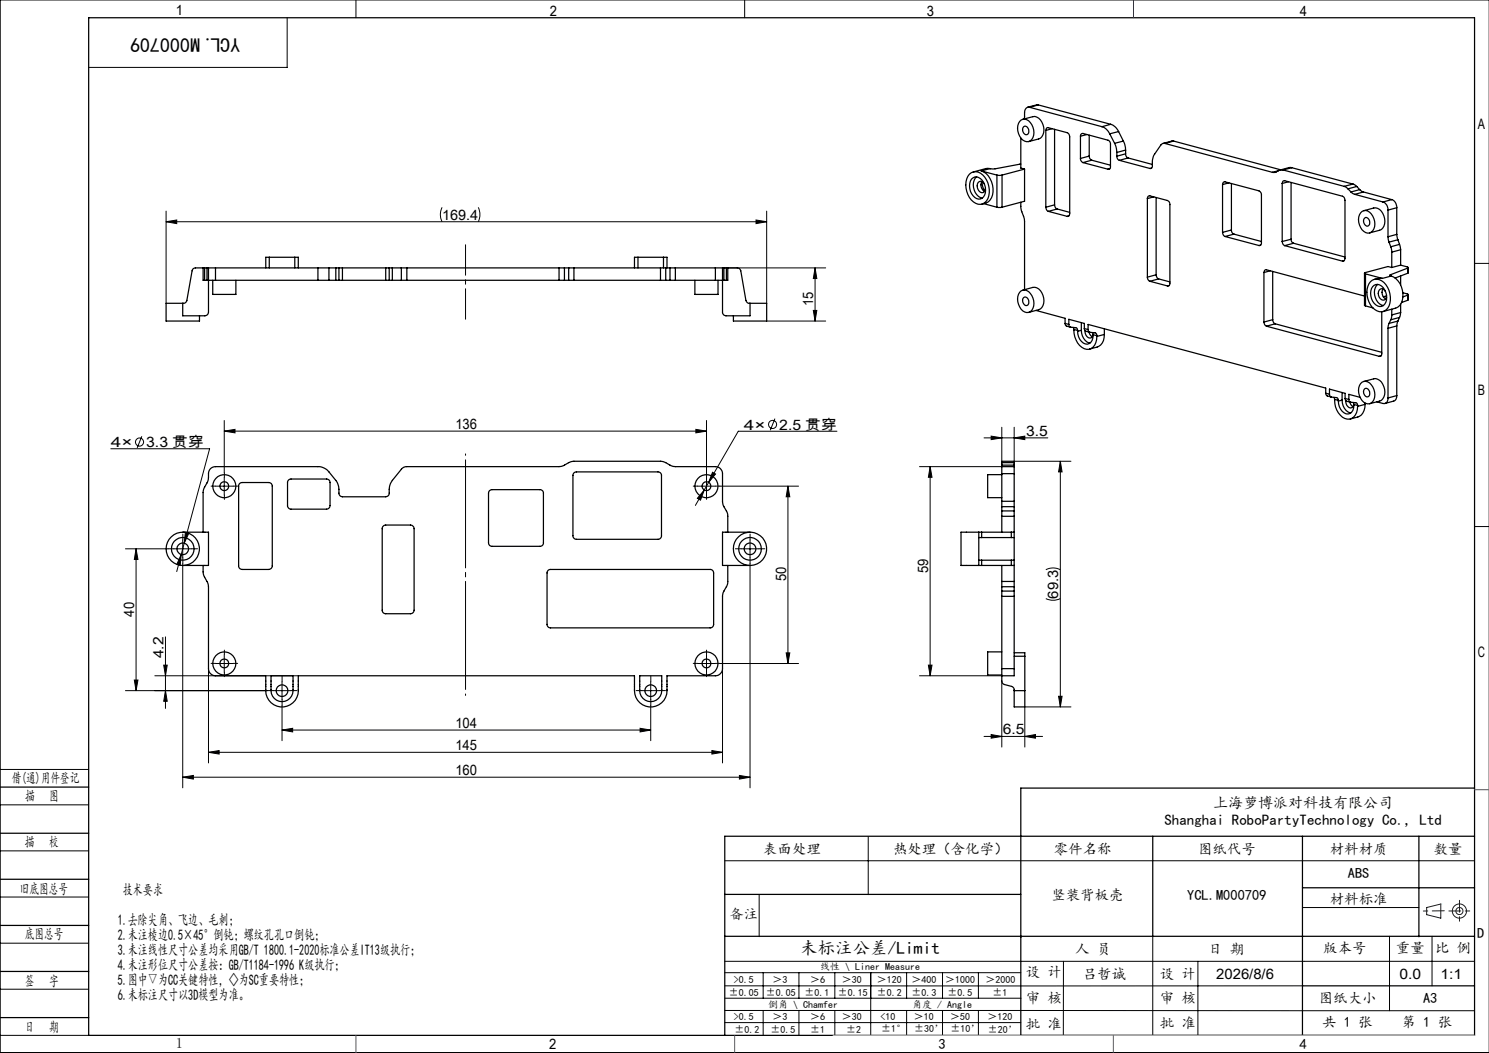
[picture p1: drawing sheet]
<svg xmlns="http://www.w3.org/2000/svg" width="420mm" height="297mm" viewBox="0 0 420 297" stroke-linecap="round" stroke-linejoin="round" font-family="sans-serif">
<g fill="none" stroke="#000" stroke-width=".28">
<path d="M100.4 0v5M210 0v5M420 0h-419.9v297h419.9M81 5v14h-56M46.8 59.5v26M124.7 58.5l-.5 1.9 .2 1.3 .3 .8M134.9 58.5l.5 1.5v1l-.5 1.5M216.3 59.5v26M46.8 62.5l3-.4v1zM46.8 62.5h169.5M204.2 75.6h28.7M213.3 62.1l3 .4-3 .6z"/>
<path d="M229.9 75.6v15M229.9 75.6l.5 3h-1zM415.9 74.3h4.1M216.3 90.6h16.6M229.4 87.6h1l-.5 3zM63.3 118.6v14.8M199.3 118.6v14.8M218.6 118.1l-1.3 3.3M31.3 126.6h27.8l-8 29.8M40 123l-1.3 3.3M60.8 137.1h5M63.3 121.6l3-.5v1z"/>
<path d="M63.3 121.6h136M63.3 134.6v5M196.3 121.1l3 .5-3 .5zM196.8 137.1h5M198.6 138.2l-1 2.9-.9-.6zM198.6 138.2l-2.5 4.4M199.3 134.6v5M199.9 136.1l-1.3 2.1M201 133.2l.8 .5-1.9 2.4zM203 137.1h22.2M222.2 137.1v50M222.3 137.1l.5 3h-1z"/>
<path d="M236.1 121.6h-27.9l-8.3 14.5M259.4 131.6h23.2M262.4 131.6v59M262.4 131.6l.5 3h-1zM277.6 123.5h18M279.6 123l3 .5-3 .5zM282.6 120.5v10.7M286.1 130.1h16M286.1 123.5l3-.5v1zM286.1 120.5v10.7M299.1 130.1v69.3M299.1 130.1l.5 3h-1z"/>
<path d="M35.4 154.8h12M38.4 154.8v40M38.4 154.8l.5 3h-1zM49 154.8h5M51.1 156.4l-.3 3-.9-.2zM51.1 156.4l-1.3 4.8M51.5 152.3v5M51.5 159v63.2M52.3 150.2l.9 .3-1.2 2.7zM209.1 154.8h5M211.6 152.3v5M211.6 159v63.2"/>
<path d="M415.9 148.5h4.1M46.7 179.6v20.2M295 168.8l1.5 .5h1l1.6-.5M295 160.7l1.9-.5 1.3 .1 .9 .4M35.4 194.8h40M37.9 191.8h1l-.5 3zM43.7 190.6h40.4M46.2 187.6h1l-.5 3zM46.7 194.8l.5 3h-1zM58.8 188.6v26.6M60.8 187.1h5M63.3 184.6v5"/>
<path d="M77 194.8h5.1M79.6 199v9.9M79.6 192.3v5M181 194.8h5.1M183.6 199v9.9M183.6 192.3v5M196.8 187.1h5M199.3 184.6v5M203 187.1h22.2M203.8 188.6v26.6M221.8 184.1h1l-.5 3zM259.4 190.6h23.2"/>
<path d="M261.9 187.6h1l-.5 3zM282.6 192.1v18.6M298.6 196.4h1l-.5 3zM302.1 199.4h-13v11.3M0 217h25M51.5 219.2l3-.5v1zM51.5 219.2h160.1M58.8 212.2l3-.5v1zM58.8 212.2h145M79.6 205.9l2.9-.5v1zM79.6 205.9h104M180.6 205.4l3 .5-3 .5z"/>
<path d="M200.8 211.7l3 .5-3 .5zM208.6 218.7l3 .5-3 .5zM277.6 207.7h16.5M279.6 207.2l3 .5-3 .5zM289.1 207.7l3-.5v1zM0 227h25M0 240h25M244.9 236v16.3M0 253h25M204.4 242.8h211.5M214.1 252.4v11.8M367.4 256h32.8"/>
<path d="M0 266h25M0 279h25M204.4 271.1h211.5M204.4 278.1h163M204.4 274.4h83.5M215.3 274.4v7.1M225.4 274.4v7.1M235.5 274.4v7.1M245.6 274.4v17.6M255.7 274.4v7.1M265.9 274.4v7.1M276 274.4v7.1"/>
<path d="M300 271.1l-.1 21M325.2 264.1v27.9M337.9 271.1v20.9M391.9 264.1v21M403.9 264.1v14M0 292h25M204.4 285l211.5 .1M204.4 288.4h83.5M204.5 281.5h83.5M215.3 285v7M225.4 285v7M235.5 285v7"/>
<path d="M255.7 285v7M265.9 285v7M276 285v7M287.9 292h128"/>
<circle cx="217.9" cy="119.7" r="1.15"/>
<circle cx="39.4" cy="124.7" r="1.15"/>
</g>
<g fill="none" stroke="#191924" stroke-width=".28">
<path d="M402.4 256l4-1v4l-4-1z"/>
<circle cx="411.7" cy="257" r="1"/>
<circle cx="411.7" cy="257" r="2"/>
</g>
<path d="M131.3 90v-21" fill="none" stroke="#000" stroke-width=".28" stroke-dasharray="30.5 1.3 1.3 1.3" stroke-dashoffset="21.9"/>
<path d="M131.3 128v68.1" fill="none" stroke="#000" stroke-width=".28" stroke-dasharray="30.5 1.3 1.3 1.3" stroke-dashoffset="-1.7"/>
<g fill="none" stroke="#000" stroke-width=".28" stroke-dasharray="30.5 1.3 1.3 1.3">
<path d="M60.8 137.1h-1.3M63.3 134.6v-1.2M63.3 139.6v1.3M65.8 137.1h1.2M196.8 137.1h-1.3M199.3 134.6v-1.2M199.3 139.6v1.3M201.8 137.1h1.2M49.1 154.8h-1.7M51.6 152.3v-1.7M51.6 157.3v1.6M54.1 154.8h1.6"/>
<path d="M209.1 154.8h-1.7M211.6 152.3v-1.7M211.6 157.3v1.6M214.1 154.8h1.6M60.8 187.1h-1.3M63.3 184.6v-1.2M63.3 189.6v1.3M65.8 187.1h1.2M77.1 194.8h-1.7M79.6 192.3v-1.7M79.6 197.3v1.6M82.1 194.8h1.6"/>
<path d="M181.1 194.8h-1.7M183.6 192.3v-1.7M183.6 197.3v1.6M186.1 194.8h1.6M196.8 187.1h-1.3M199.3 184.6v-1.2M199.3 189.6v1.3M201.8 187.1h1.2"/>
</g>
<g fill="none" stroke="#000" stroke-width=".35">
<path d="M25 5h390.9v287h-390.9zM287.6 34.3a1.84 1.84 0 0 1 3 .3 3.7 3.7 0 0 1 0 5.1 2.19 2.19 0 0 1-3-1.3 3.9 3.9 0 0 1 0-4.1zM287.9 38.9v8.5l1.1 .3M288.5 33.7l2.8-.8a2.57 2.57 0 0 1 2.9 2.2 3.1 3.1 0 0 1-1.2 4.1l-2.8 .7M288.7 35.8l.3-.2a1.33 1.33 0 0 1 1.2 1 1.33 1.33 0 0 1-.5 1.4 1.36 1.36 0 0 1-1-2.2zM290.4 30.3a1.26 1.26 0 0 0-1.4 1.5l-.1 1.7M290.4 30.3l20.4 5.4M292.9 29.6l-3 .6M292.9 29.6l-2.5 .7M292.9 29.6l20.4 5.5M295 36.8a.64 .64 0 0 1 .7-.8l5.3 1.4 .7 .8v22.1a.64 .64 0 0 1-.7 .7M295 36.8v21.7"/>
<path d="M296.8 36.3l-1.8 .5M297.5 36.5v21.3M304.8 38.4a.68 .68 0 0 1 .7-.8l7 1.9a1.11 1.11 0 0 1 .7 1.2v6.3a.61 .61 0 0 1-.7 .7M304.8 38.4v6.3M306.6 38l-1.8 .4M307.2 38.1v5.9M310.8 35.7a3.6 3.6 0 0 1 2.2 2M313 37.7l1.4 2.7M313.3 35.1a3.7 3.7 0 0 1 2.2 2M313.3 35.1l-2.5 .6M315.5 37.1l-2.5 .6M315.5 37.1l1.4 2.7"/>
<path d="M316.9 39.8l.4 .9 .2 1.6M316.9 39.8l-2.5 .6M331 39.8l-3 .7M331 39.8l-2.4 .7M331 39.8l30.3 8.1M273.4 49.1a2.77 2.77 0 0 1 4.4 .9 6 6 0 0 1 .5 6.7 2.61 2.61 0 0 1-4.3-.3 6 6 0 0 1-.6-7.3zM274 50.5a1.84 1.84 0 0 1 3 .3 3.8 3.8 0 0 1 0 5.1 2.19 2.19 0 0 1-3-1.3 4 4 0 0 1 0-4.1zM275.5 49.9a3.7 3.7 0 0 0 1.6 6M276.8 48.2a5.7 5.7 0 0 1 2.5 8.2 3.4 3.4 0 0 1-2.3 1.2M276.8 48.2l4.4 1.2M277 51.2a2.07 2.07 0 0 0 .7 2.8M277 51.3l.2 1.3 .5 1.3"/>
<path d="M277.4 57.4l3.8 1.1M277.6 51.9a1.04 1.04 0 0 0-1.2-.7 1.04 1.04 0 0 0-.8 1.2 1.6 1.6 0 0 0 1.8 1.9l.3-.3 .3-.9M279.3 47.6h-1.2l-3.6 .9M279.3 47.6l-2.5 .6M281.2 49.4h1.4M281.2 58.5h1.4M281.2 49.4v9.1M282.6 49.4v9.1M287.9 57l.1 2.2 1 3.1v19.4M287.9 46.3l-7.2 1.3h-1.4M289 47.7v9.1l-6.4 1.7M289 47.7l-6.4 1.7"/>
<path d="M295 58.5l.2 .7 .5 .4M295.7 59.6l5.3 1.4M297.5 57.8a1.19 1.19 0 0 0 .7 1.1M297.5 57.8l-2.5 .7M298.2 58.9l-2.5 .7M298.2 58.9l3.5 1M304.8 44.7l.2 .7 .5 .5M305.5 45.9l7 1.8M307.2 44l.2 .8 .5 .4M307.2 44l-2.4 .7M307.9 45.2l-2.4 .7M307.9 45.2l5.3 1.4"/>
<path d="M313 47.6l-.5 .1M314.4 40.4l.4 1 .2 1.6M315 44.1a1.11 1.11 0 0 0 .7 1.1M315 43v1.1M315.7 45.2l8.6 2.3M317.5 43.4l.1 .6 .6 .6M317.5 42.3l-2.5 .7M317.5 43.4l-2.5 .7M317.5 42.3v1.1M318.2 44.6l-2.5 .6M318.2 44.6l6.8 1.8M323.6 56a.64 .64 0 0 1 .7-.8l5 1.3a1.11 1.11 0 0 1 .7 1.2v22.2a.61 .61 0 0 1-.7 .7"/>
<path d="M323.6 56v22.2M324.8 47.4l-.5 .1M325.4 55.5l-1.8 .5M326.1 55.7v21.8M328.6 40.5h-.7l-.5 .4-2 3-.3 1.1-.1 1.7a.64 .64 0 0 1-.7 .8M328.6 40.5l30.3 8.1M344.8 52.1a.64 .64 0 0 1 .7-.8l9.6 2.5 .6 .6 .1 14.1a.64 .64 0 0 1-.7 .7M344.8 52.1v13.4M346.6 51.6l-1.8 .5M347.3 51.7v13.2M360.7 48.1l-1.8 .5M361.7 51.7a.64 .64 0 0 1 .7-.7l16.3 4.3a1.14 1.14 0 0 1 .7 1.2v16.4a.68 .68 0 0 1-.7 .8"/>
<path d="M361.7 51.7v16.4M361.9 47.9l-1.1 .1-1.2 .6h-.7M361.9 47.9l17.2 4.7M363.5 51.3l-1.8 .4M364.2 51.5v16M364.4 47.3h-.8l-2.5 .6M364.4 47.3l-2.5 .6M364.4 47.3l17.2 4.6M379.1 52.6l1.1 .7M380.2 53.3l.9 .8M381.1 54.1l1 .7M381.6 51.9l1.1 .7"/>
<path d="M381.6 51.9l-2.5 .7M382.1 54.8l8 2.2M382.7 52.6l-2.5 .7M382.7 52.6l.8 .9M383.5 53.5l1.1 .6M383.5 53.5l-2.4 .6M384.6 54.1l-2.5 .7M384.6 54.1l8 2.2M384.7 59.4l2.8-.7a3.3 3.3 0 0 1 3.1 3.7 2.54 2.54 0 0 1-1.5 2.5l-2.8 .8M390.1 57a2.24 2.24 0 0 1 1.4 2.3M391.5 59.3v7.5M392.6 56.3a2.24 2.24 0 0 1 1.4 2.3"/>
<path d="M392.6 56.3l-2.5 .7M394 58.6l-2.5 .7M394 58.6v7.5M57.3 75.6h.4M57.3 75.6v3.5h.4M57.3 75.6h-2.2a.91 .91 0 0 0-.9 .8l-1.5 8.3a1 1 0 0 1-1.2 .8M57.7 75.6h.7M57.7 79.1h.7M57.7 75.6v3.5M58.4 79.1h2.4M58.4 75.6h.4M58.4 75.6v3.5"/>
<path d="M58.8 75.6h2M58.8 75.6v12.4a1.09 1.09 0 0 1-1 1.1h-6.3v-3.6M60 79.1v3.9h6.5v-3.9M60.8 75.6h28.9M60.8 79.1h28.9M60.8 75.6v3.5M76 72.6h-1v3M76 72.6h7.1M76 72.6v3M83.1 72.6h1v3M83.1 72.6v3M89.7 75.6h3.1"/>
<path d="M89.7 79.1h3.1M89.7 75.6v3.5M92.8 75.6h1.9M92.8 79.1h1.9M92.8 75.6v3.5M94.7 75.6h.9M94.7 79.1h.9M94.7 75.6v3.5M95.6 75.6h1M95.6 79.1h1M95.6 75.6v3.5M96.6 75.6h12.2"/>
<path d="M96.6 79.1h12.2M96.6 75.6v3.5M108.8 75.6h1M108.8 79.1h1M108.8 75.6v3.5M109.8 75.6h.9M109.8 79.1h.9M109.8 75.6v3.5M110.7 75.6h2.5M110.7 79.1h2.5M110.7 75.6v3.5M113.2 75.6h1.6"/>
<path d="M113.2 79.1h1.6M113.2 75.6v3.5M114.8 75.6h42.9M114.8 79.1h42.9M114.8 75.6v3.5M157.7 75.6h1.5M157.7 79.1h1.5M157.7 75.6v3.5M159.2 75.6h1.2M159.2 79.1h1.2M159.2 75.6v3.5M160.4 75.6h1.5"/>
<path d="M160.4 79.1h1.5M160.4 75.6v3.5M161.9 75.6v3.5M161.9 75.6h24.4M161.9 79.1h24.4M180 72.6h-1v3M180 72.6h7.1M180 72.6v3M186.3 75.6h1.5M186.3 79.1h1.5M186.3 75.6v3.5M187.1 72.6h1v3"/>
<path d="M187.1 72.6v3M187.8 75.6h1.2M187.8 79.1h1.2M187.8 75.6v3.5M189 75.6h1.5M189 79.1h1.5M189 75.6v3.5M190.5 75.6h11.3M190.5 79.1h11.3M190.5 75.6v3.5M196 79.1v3.9h6.5v-3.9M201.8 75.6h2"/>
<path d="M201.8 79.1h2.4M201.8 75.6v3.5M203.8 75.6h.4M203.8 75.6v12.4a1.02 1.02 0 0 0 1 1.1h6.8v-3.6M204.2 75.6h.7M204.2 79.1h.7M204.2 75.6v3.5M204.9 75.6h.4M204.9 75.6v3.5M205.3 75.6v3.5h-.4M205.3 75.6h2.7a.97 .97 0 0 1 1 .8l1.4 8.3a1 1 0 0 0 1.2 .8M301.5 60.9l-.5 .1"/>
<path d="M323.6 78.2l.3 .7 .4 .4M324.3 79.3l5 1.3M326.1 77.5l.2 .7 .5 .5M326.1 77.5l-2.5 .7M326.8 78.7l-2.5 .6M326.8 78.7l3.2 .8M344.8 65.5l.3 .8 .4 .4M345.5 66.7l9.6 2.5M347.3 64.9a1.11 1.11 0 0 0 .8 1.1M347.3 64.9l-2.5 .6M348.1 66l-2.6 .7M348.1 66l7.7 2.1"/>
<path d="M355.6 69.1l-.5 .1M356.5 76.9a.64 .64 0 0 1 .7-.8l27.7 7.4M356.5 76.9v13.9M358.3 76.4l-1.8 .5M359 76.5v13.7M361.7 68.1l.2 .8 .5 .4M362.4 69.3l16.3 4.4M364.2 67.5a1.1 1.1 0 0 0 .7 1.1M364.2 67.5l-2.5 .6M364.9 68.6l-2.5 .7M364.9 68.6l14.5 3.9M379.1 73.5l-.4 .2"/>
<path d="M383.8 60a1.81 1.81 0 0 1 3 .3 3.7 3.7 0 0 1 0 5.2 2.13 2.13 0 0 1-3-1.3 3.8 3.8 0 0 1 0-4.2zM384.9 77v9.2l.3 .1M384.9 61.6l.3-.3a1.36 1.36 0 0 1 1.1 1 1.36 1.36 0 0 1-.5 1.5 1.38 1.38 0 0 1-.9-2.2zM385.2 77.3v9M385.2 77.3l4.7 1.2M386.6 79.4a3.1 3.1 0 0 1 4.8 1.7 5.3 5.3 0 0 1-.5 6.4 3.3 3.3 0 0 1-4.7-2.3 5.6 5.6 0 0 1 .4-5.8zM389.9 78.5h-.6l-1.6 .3M391.5 66.8l.3 1.5M391.8 68.3l.5 1.3M392.2 77.5l-.2 .2 .4 .2M392.2 77.5v.3M392.3 69.6l.3 1.5"/>
<path d="M392.4 77.9a5.8 5.8 0 0 1 2.5 8.2l-1.1 .8-3.7 1M392.4 77.9l-2.5 .6M392.6 75.5l-1.1-.3-6.5 1.7-.1 .2 .3 .2M392.6 71.1v4.4M394 66.1l.3 1.5M394 66.1l-2.5 .7M394.3 67.6l-2.5 .7M394.3 67.6l.5 1.3M394.8 68.9l.3 1.5M394.8 68.9l-2.5 .7M395.1 74.8l2 .5 .1 .2-.1 .1M395.1 74.8l-2.5 .7"/>
<path d="M395.1 70.4v4.4M395.1 77.8v2.6M395.1 70.4l-2.5 .7M397.1 75.6l-4.9 1.9M397.1 75.6v1.5M397.1 77.1l-3.6 1.3M397.2 75.5v1.4l-.1 .2M51.5 85.5h-4.7v5.1h9.5v-1.5M211.6 85.5h4.7v5.1h-9.4v-1.5M287.6 82.4a1.79 1.79 0 0 1 3 .4 3.7 3.7 0 0 1 0 5.1 2.18 2.18 0 0 1-3-1.3 3.8 3.8 0 0 1 0-4.2zM288.5 81.8l2.9-.7a3.3 3.3 0 0 1 3.1 3.7 2.53 2.53 0 0 1-1.5 2.5l-2.8 .8M288.7 84a1.05 1.05 0 0 1 1.2 .1 1.05 1.05 0 0 1 .3 1.1v.5l-.5 .5a1.38 1.38 0 0 1-1-2.2z"/>
<path d="M292.2 87.6l8.2 2.2v1.4M300.4 91.2l.2 .7 1.3 .4M300.4 91.2l1.1 .3M301.5 91.5l.3 .7 1.9 .4 .3 .6M301.5 91.5v-1.4l4.4 1.1v1.5M302.7 92.4l.2 .5M302.9 92.9a5.6 5.6 0 0 0 3.6 5.6 2.75 2.75 0 0 0 2.8-2.7l.1-.9M302.9 92.9l1.1 .3M304 93.4a3.4 3.4 0 0 0 2.7 3.7 2.35 2.35 0 0 0 1.6-2.7M304 93.2v.2M305 93.2a3.6 3.6 0 0 0 2.4 3.6M305 91v2.2"/>
<path d="M305 93.2l-1 .2M305.9 92.7l.2 .6 1.3 .4M305.9 92.7l1 .3M306 93.3v.1a1.59 1.59 0 0 0 1.8 1.9l.5-.9M306.9 93l.2 .5 .2 .2 1.8 .2 .3 .8M306.9 93v-1.5l67 18v1.4M307.2 93.7l.2 .6 .7 .7M308.2 93.8l.1 .6M308.3 94.4l1.1 .3M309.4 94.7v.2M311.5 94.3a3.3 3.3 0 0 1-2 3.6l-2.2 .6M311.5 92.7v1.6"/>
<path d="M311.5 94.3l-2.1 .6M329.8 80.5l-.5 .1M356.5 90.8l.2 .8 .5 .4M357.2 92l31.8 8.5M359 90.2l.2 .7 .5 .4M359 90.2l-2.5 .6M359.7 91.3l-2.5 .7M359.7 91.3l30 8.1M385.2 86.3l2.1 .6M387.2 80.9a1.99 1.99 0 0 1 3.4 .8 3.2 3.2 0 0 1-.9 4.7 3.4 3.4 0 0 1-3-4.4zM388.6 80.2a3.7 3.7 0 0 0 1.6 6M389.7 87.9v11.8a.64 .64 0 0 1-.7 .8"/>
<path d="M390.1 81.5a2.07 2.07 0 0 0 .7 2.8M390.8 82.2a1.04 1.04 0 0 0-1.3-.7 1.04 1.04 0 0 0-.7 1.3 1.59 1.59 0 0 0 1.7 1.8l.3-.3 .3-.9M391.1 83.5l-.9 .2M391.5 92.6v19.7M391.8 91.2l-.3 1.4M392.3 90.2l-.5 1M392.6 88.8l-.3 1.4M392.6 87.2v1.6M394 91.9v19.7M394 91.9l-2.5 .7M394.3 90.6l-.3 1.3M394.3 90.6l-2.5 .6"/>
<path d="M394.8 89.5l-2.5 .7M394.8 89.5l-.5 1.1M395.1 88.2l-.3 1.3M395.1 85.8v2.4M395.1 88.2l-2.5 .6M395.7 82.6l1.5 .4-.1 .3M397.1 83.3l-1.4 .4M397.1 83.3v1.4M397.1 84.7l-1.8 .6M397.2 83.1v1.5l-.1 .1M373.9 110.9l.4 .7 1.2 .4M373.9 110.9l1.1 .3"/>
<path d="M375 111.2l.3 .7 1.8 .2 .4 .8M375 111.2v-1.5l4.4 1.2v1.5M376.3 112.1l.1 .5M376.4 112.6a5.7 5.7 0 0 0 2.9 5.4 2.59 2.59 0 0 0 3.6-2.5v-.9M376.4 112.6l1.1 .3M377.5 113.1a3.4 3.4 0 0 0 2.8 3.7 2.3 2.3 0 0 0 1.6-2.7M377.5 112.9v.2M378.6 112.9a3.6 3.6 0 0 0 2.4 3.6M378.6 110.7v2.2M378.6 112.9l-1.1 .2M379.4 112.4l.2 .6 1.3 .4M379.4 112.4l1.1 .3"/>
<path d="M379.6 113v.1a1.55 1.55 0 0 0 1.7 1.9l.6-.9M380.5 112.7l.2 .6 1.9 .4 .3 .7M380.7 113.4l.5 1 .4 .3M381.7 113.5l.2 .6M381.9 114.1l1 .3M382.9 114.4v.2M383.6 112.1l-3.1-.9v1.5M383.8 108.2a1.84 1.84 0 0 1 3 .3 3.7 3.7 0 0 1 0 5.2 2.19 2.19 0 0 1-3-1.3 3.9 3.9 0 0 1 0-4.2zM384.7 107.6l2.8-.7a2.57 2.57 0 0 1 2.8 2.2 3.1 3.1 0 0 1-1.2 4l-2.8 .8M384.9 109.7l.3-.2a1.33 1.33 0 0 1 1.1 1 1.33 1.33 0 0 1-.5 1.4 1.38 1.38 0 0 1-.9-2.2zM385.1 114a3.8 3.8 0 0 1-4.2 4.2M385.1 113.7v.3"/>
<path d="M385.1 114l-2.2 .6M389.5 100.4l-.5 .1M391.5 112.3a1.24 1.24 0 0 1-1.4 1.5l-1.7-.5M394 111.6l-.2 1-.4 .4-2.8 .8M394 111.6l-2.5 .7M67.6 136.4l.7-.3h7.5a.97 .97 0 0 1 1 1v22.5a1.02 1.02 0 0 1-1 1h-7.5a1.02 1.02 0 0 1-1-1v-22.7zM81.4 135.4l.5-.3h10.2a.96 .96 0 0 1 1 1v6.5a1.02 1.02 0 0 1-1 1h-10a1.02 1.02 0 0 1-1-1v-6.7zM138.1 138.4l.5-.3h13.7a.96 .96 0 0 1 1 1v14a.96 .96 0 0 1-1 1h-13.5a.96 .96 0 0 1-1-1v-14zM161.9 133.4l.7-.3h23a.96 .96 0 0 1 1 1v17a1.02 1.02 0 0 1-1 1h-23a1.02 1.02 0 0 1-1-1v-17.2zM282.6 131.6v2M282.6 133.9h-4v6.5h4M282.6 131.2v.4"/>
<path d="M282.6 130.5v-.4h3.5v.4M282.6 131.6h3.5M282.6 130.5v.7M282.6 133.6v7.8M282.6 133.6h3.5M282.6 131.2h3.5M282.6 130.5h3.5M286.1 131.6v2M286.1 131.2v.4M286.1 130.5v.7M286.1 133.6v7.8M51.5 150.1h7.3v9.4h-7.3"/>
<path d="M57.3 159.5l.1 2.6 1.1 2.1 .3 1.3v23.1a1.99 1.99 0 0 0 2 2h14.2v3.1a4.7 4.7 0 0 0 4.6 5.7 4.7 4.7 0 0 0 4.5-5.8v-3h94.9v3.1a4.7 4.7 0 0 0 4.6 5.7 4.7 4.7 0 0 0 4.5-5.8v-3h13.7a2.05 2.05 0 0 0 2-2v-20.6l.2-.9 1.2-2.5 .1-5.1M57.3 150.1v-11.4l.3-1.1 1-1.9 .2-.8a2.63 2.63 0 0 1 1.2-3.1l29.7-.2a3.9 3.9 0 0 1 3.1 1.5l2.3 3 .4 1.2 .1 1.8a1.02 1.02 0 0 0 1 1h12.2a1.02 1.02 0 0 0 1-1l.1-1.8 .2-.9 3.1-4a1.79 1.79 0 0 1 1.6-.8h42.9l1.2-.2 1.5-.9 1.3-.4h24.8l3.6 1.5h11.7a1.99 1.99 0 0 1 2 2v8l.2 1 1 1.7 .3 .9v4.9M108 148.6l.8-.5h7a1.09 1.09 0 0 1 1 1v23a1.02 1.02 0 0 1-1 1h-7a.96 .96 0 0 1-1-1zM211.6 150.1h-7.8v9.4h7.8M276.1 150.1h-5v9.4h5M276.1 150.1v9.4M276.1 158h.8M276.1 159.5h.8M276.1 150.1h.8M276.1 151.6h.8M276.9 150.1h8.4M276.9 159.5h8.4"/>
<path d="M276.9 150.1v1.5M276.9 158v1.5M276.9 158h8.4M276.9 151.6h8.4M282.6 144.1v1.5M282.6 141.4v1.5M282.6 142.9v1.2M282.6 145.6v4.5M282.6 159.5v4.5M282.6 144.1h3.5M282.6 145.6h3.5M282.6 142.9h3.5"/>
<path d="M282.6 141.4h3.5M285.3 150.1h.8M285.3 151.6h.8M285.3 158h.8M285.3 159.5h.8M285.3 150.1v1.5M285.3 158v1.5M286.1 144.1v1.5M286.1 141.4v1.5M286.1 142.9v1.2M286.1 145.6v18.4M154.7 160.8l45.6-.2a.96 .96 0 0 1 1 1v14.5a.96 .96 0 0 1-1 1h-45a.96 .96 0 0 1-1-1v-14.7z"/>
<path d="M282.6 164v1.5M282.6 166.7v1.5M282.6 164h3.5M282.6 165.5v1.2M282.6 168.2v20.4M282.6 165.5h3.5M282.6 166.7h3.5M282.6 168.2h3.5M286.1 164v1.5M286.1 166.7v1.5M286.1 165.5v1.2M286.1 168.2v20.4"/>
<path d="M76.4 190.6h6.3v3.2a3.2 3.2 0 0 1-3.2 4.1 3.2 3.2 0 0 1-3.1-4.2zM180.4 190.6h6.3v3.2a3.2 3.2 0 0 1-3.2 4.1 3.2 3.2 0 0 1-3.1-4.2zM282.6 188.6v2M282.6 183.9h-4v6.5h4M282.6 190.6v1.5a1.01 1.01 0 0 0 .7 1l2.2 .6a1.01 1.01 0 0 1 .6 1.1M282.6 188.6h3.5M286.1 188.6v2h-3.5M286.1 194.8v4.6h3v-4.6M286.1 184.1h3v1M286.1 194.8h3M286.1 185.1h3M289.1 185.1v9.7"/>
<path d="M0 222h25M0 235h25M325.2 235.9v28.2M367.4 235.9v56.1M400.2 235.9v28.3M415.9 235.9h-211.5v56.1M415.9 222.3h-128v69.7M0 248h25M204.4 252.3h83.5M367.4 250.4h48.5M0 261h25M0 274h25"/>
<path d="M204.4 264.1h211.5M367.4 278.1h48.5M0 287h25"/>
<circle cx="63.3" cy="137.1" r="3.3"/>
<circle cx="63.3" cy="137.1" r="1.26"/>
<circle cx="199.3" cy="137.1" r="3.3"/>
<circle cx="199.3" cy="137.1" r="1.26"/>
<circle cx="51.6" cy="154.8" r="4.7"/>
<circle cx="51.6" cy="154.8" r="3.2"/>
<circle cx="51.6" cy="154.8" r="1.65"/>
<circle cx="211.5" cy="154.8" r="3.2"/>
<circle cx="211.6" cy="154.8" r="1.65"/>
<circle cx="211.6" cy="154.8" r="4.7"/>
<circle cx="63.3" cy="187.1" r="3.3"/>
<circle cx="63.3" cy="187.1" r="1.26"/>
<circle cx="79.5" cy="194.8" r="1.65"/>
<circle cx="183.5" cy="194.8" r="1.65"/>
<circle cx="199.3" cy="187.1" r="3.3"/>
<circle cx="199.3" cy="187.1" r="1.26"/>
</g>
<path d="M407.4 256.9l-5.9 .1M408.7 256.9h6M411.7 253.9v6" fill="none" stroke="#191924" stroke-width=".28" stroke-dasharray="6.3 1.3 1.3 1.3" stroke-dashoffset="3"/>
<path d="M235 292h180.9" fill="none" stroke="#c0c0c0" stroke-width=".28"/>
<path d="M319.7 0v5M415.9 222.7h4.1M100.4 292v5M207.2 292v5M314 292v5" fill="none" stroke="#00f" stroke-width=".28"/>
<path d="M406.4 255h.1" fill="none" stroke="#0ff" stroke-width=".28"/>
<g fill="#000">
<path d="M229.9 75.6l.5 3h-1zM229.4 87.6h1l-.5 3zM262.4 131.6l.5 3h-1zM261.9 187.6h1l-.5 3zM299.1 130.1l.5 3h-1zM298.6 196.4h1l-.5 3z"/>
<path d="M46.7 194.8l.5 3h-1zM46.2 187.6h1l-.5 3zM37.9 191.8h1l-.5 3zM38.4 154.8l.5 3h-1zM221.8 184.1h1l-.5 3zM222.3 137.1l.5 3h-1z"/>
<path d="M79.6 205.9l2.9-.5v1zM180.6 205.4l3 .5-3 .5zM63.3 121.6l3-.5v1zM196.3 121.1l3 .5-3 .5zM51.1 156.4l-1.2 2.8 .9 .2zM52.3 150.2l-.3 3 1.2-2.7zM198.6 138.2l-1.9 2.3 .9 .6zM201 133.2l-1.1 2.9 1.9-2.4z"/>
<path d="M200.8 211.7l3 .5-3 .5zM58.8 212.2l3-.5v1zM208.6 218.7l3 .5-3 .5zM51.5 219.2l3-.5v1zM213.3 62.1l3 .4-3 .6zM46.8 62.5l3-.4v1zM289.1 207.7l3-.5v1zM279.6 207.2l3 .5-3 .5zM286.1 123.5l3-.5v1zM279.6 123l3 .5-3 .5z"/>
</g>
<text font-size="5.6" x="67.7" y="10.6" transform="rotate(-180 67.7 10.6)">YCL.M000709</text>
<text font-size="4.9" x="225.7" y="269">未标注公差/Limit</text>
<g font-size="4.2">
<text x="342.2" y="227.9">上海萝博派对科技有限公司</text>
<text x="328.5" y="232.8">Shanghai RoboPartyTechnology Co., Ltd</text>
<text x="34.6" y="252.5">技术要求</text>
<text x="33.2" y="261">1.去除尖角、飞边、毛刺；</text>
<text x="33.2" y="265.2">2.未注棱边0.5×45°倒钝；螺纹孔孔口倒钝；</text>
<text x="33.2" y="269.4">3.未注线性尺寸公差均采用GB/T 1800.1-2020标准公差IT13级执行；</text>
<text x="33.2" y="273.7">4.未注形位尺寸公差按：GB/T1184-1996 K级执行；</text>
<text x="33.2" y="277.9">5.图中▽为CC关键特性，◇为SC重要特性；</text>
<text x="33.2" y="282.1">6.未标注尺寸以3D模型为准。</text>
</g>
<g font-size="4.1">
<text x="49.6" y="4.3">1</text>
<text x="155.1" y="4.6">2</text>
<text x="261.4" y="4.6">3</text>
<text x="366.6" y="4.6">4</text>
<text x="416.9" y="36.3">A</text>
<text x="124.7" y="62">169.4</text>
<text x="229.4" y="86.3" transform="rotate(-90 229.4 86.3)">15</text>
<text x="416.9" y="111.3">B</text>
<text x="128.4" y="121">136</text>
<text x="209.8" y="121.2">4×</text>
<text x="219.8" y="121.2">2.5 贯穿</text>
<text x="289.5" y="122.9">3.5</text>
<text x="31.3" y="126.1">4×</text>
<text x="41.3" y="126.1">3.3 贯穿</text>
<text x="261.8" y="161.7" transform="rotate(-90 261.8 161.7)">59</text>
<text x="221.7" y="164" transform="rotate(-90 221.7 164)">50</text>
<text x="37.8" y="173.9" transform="rotate(-90 37.8 173.9)">40</text>
<text x="298.5" y="168.8" transform="rotate(-90 298.5 168.8)">69.3</text>
<text x="46.1" y="185.7" transform="rotate(-90 46.1 185.7)">4.2</text>
<text x="416.9" y="185.3">C</text>
<text x="128.4" y="205.3">104</text>
<text x="282.9" y="207.1">6.5</text>
<text x="128.4" y="211.6">145</text>
<text x="3.3" y="220.9">借(通)用件登记</text>
<text x="128.4" y="218.6">160</text>
<text x="7.1" y="226">描</text>
<text x="13.9" y="226">图</text>
<text x="7" y="238.9">描</text>
<text x="13.8" y="238.9">校</text>
<text x="215.3" y="240.8">表面处理</text>
<text x="251.9" y="240.8">热处理（含化学）</text>
<text x="297.3" y="240.8">零件名称</text>
<text x="337.9" y="240.8">图纸代号</text>
<text x="375.1" y="240.8">材料材质</text>
<text x="404.4" y="240.8">数量</text>
<text x="380.2" y="247.7">ABS</text>
<text x="5.6" y="252">旧底图总号</text>
<text x="296.6" y="253.7">竖装背板壳</text>
<text x="334.9" y="253.7">YCL.M000709</text>
<text x="375.1" y="254.9">材料标准</text>
<text x="205.7" y="259.3">备注</text>
<text x="7" y="265">底图总号</text>
<text x="303.3" y="269">人 员</text>
<text x="340.8" y="269">日 期</text>
<text x="373.2" y="268.7">版本号</text>
<text x="393.7" y="268.7">重量</text>
<text x="404.8" y="268.7">比 例</text>
<text x="416.7" y="264.6">D</text>
<text x="289.3" y="275.5">设 计</text>
<text x="7" y="278">签</text>
<text x="13.8" y="278">字</text>
<text x="305.4" y="276">吕哲诚</text>
<text x="327.2" y="276">设 计</text>
<text x="343.1" y="276">2026/8/6</text>
<text x="394.8" y="276">0.0</text>
<text x="406.3" y="276">1:1</text>
<text x="289.3" y="283">审 核</text>
<text x="327.2" y="282.9">审 核</text>
<text x="372" y="283">图纸大小</text>
<text x="401.4" y="283">A3</text>
<text x="7" y="291">日</text>
<text x="13.8" y="291">期</text>
<text x="289.3" y="290.1">批 准</text>
<text x="327.2" y="290">批 准</text>
<text x="373" y="289.8">共 1 张</text>
<text x="395.4" y="289.8">第 1 张</text>
<text x="49.6" y="295.6">1</text>
<text x="154.9" y="296">2</text>
<text x="264.7" y="296">3</text>
<text x="366.6" y="296">4</text>
</g>
<g font-size="2.8">
<text x="231.3" y="273.6">线性 \ Liner Measure</text>
<text x="205.6" y="280.8">±0.05</text>
<text x="207" y="277.2">&gt;0.5</text>
<text x="216" y="280.8">±0.05</text>
<text x="217.9" y="277.2">＞3</text>
<text x="227" y="280.8">±0.1</text>
<text x="228.5" y="277.2">＞6</text>
<text x="236.3" y="280.8">±0.15</text>
<text x="237.5" y="277.2">＞30</text>
<text x="247.4" y="277.2">＞120</text>
<text x="247.4" y="280.8">±0.2</text>
<text x="257.1" y="277.2">＞400</text>
<text x="257.1" y="280.8">±0.3</text>
<text x="266.6" y="277.2">＞1000</text>
<text x="267.3" y="280.8">±0.5</text>
<text x="278" y="277.2">＞2000</text>
<text x="279.9" y="280.8">±1</text>
<text x="207" y="287.8">&gt;0.5</text>
<text x="216.6" y="284.3">倒角 \ Chamfer</text>
<text x="217.9" y="287.8">＞3</text>
<text x="228.5" y="287.8">＞6</text>
<text x="237.5" y="287.8">＞30</text>
<text x="248.4" y="287.8">&lt;10</text>
<text x="257.3" y="284.3">角度 / Angle</text>
<text x="257.8" y="287.8">＞10</text>
<text x="268" y="287.8">＞50</text>
<text x="278.5" y="287.8">＞120</text>
<text x="207.1" y="291.3">±0.2</text>
<text x="217.3" y="291.3">±0.5</text>
<text x="228.5" y="291.3">±1</text>
<text x="238.7" y="291.3">±2</text>
<text x="248.6" y="291.1">±1°</text>
<text x="257.8" y="291.1">±30’</text>
<text x="268.1" y="291.1">±10’</text>
<text x="278.6" y="291.2">±20’</text>
</g>
</svg>
